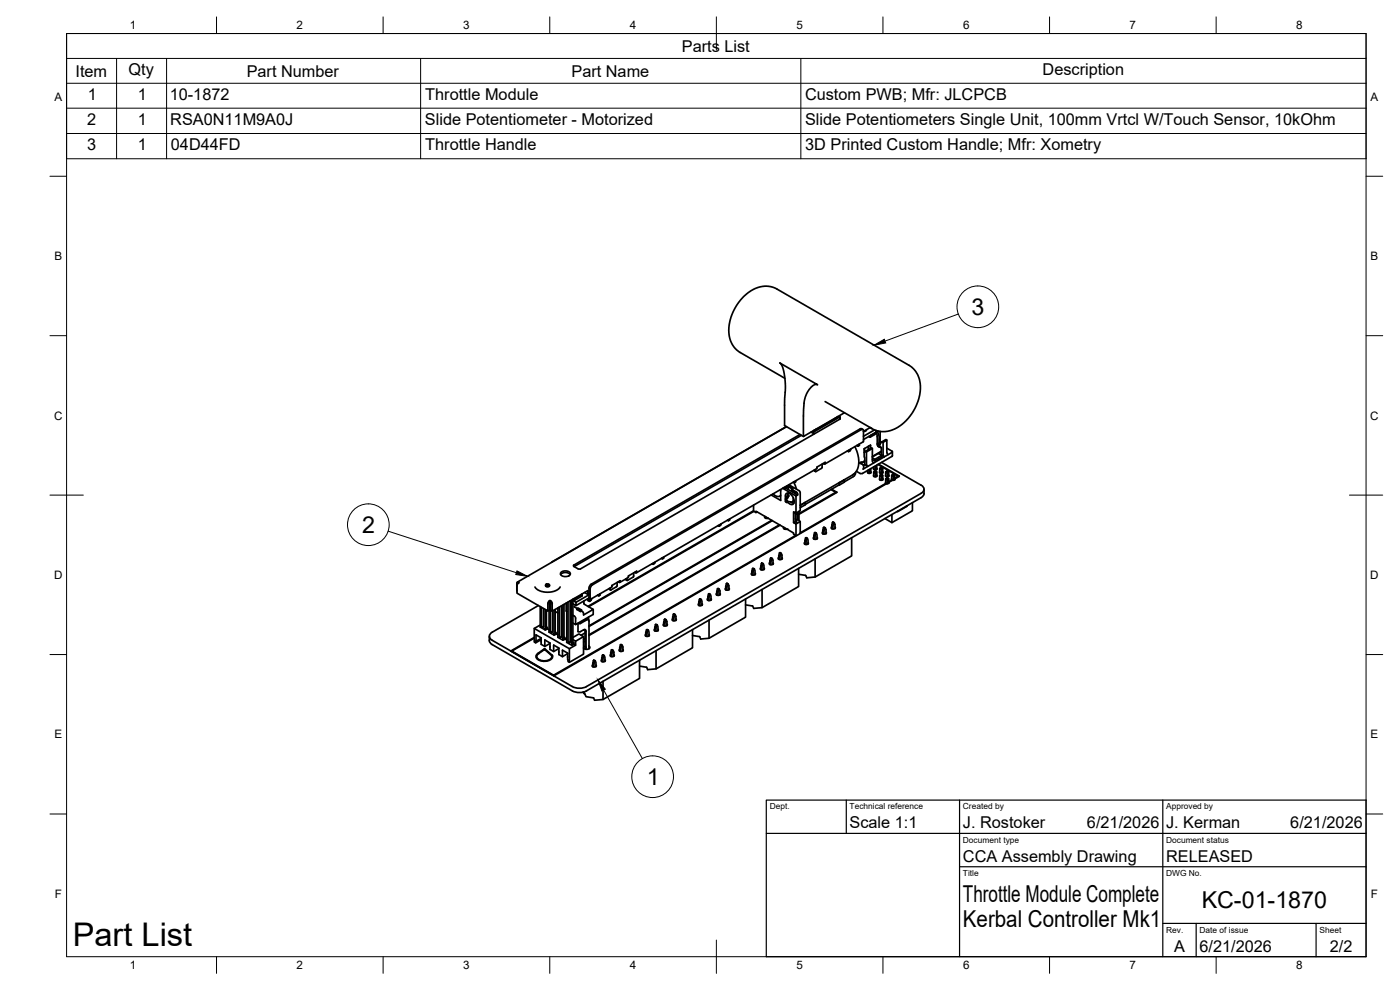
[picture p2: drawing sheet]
<svg xmlns="http://www.w3.org/2000/svg" width="420mm" height="297mm" viewBox="0 0 420 297" stroke-linecap="round" stroke-linejoin="round" font-family="sans-serif">
<!-- layer: Visible -->
<g fill="none" stroke="#000" stroke-width=".51">
<path d="M235.5 113.5l-13.8-8-1.7-1.8-1-2.2-.3-2.2 .2-2.2 .6-2.4 1.2-2.5 1.4-2 2.1-2.1 2-1.3 1.4-.6 1.5-.3h1.6l2.4 .8 39.8 23 1.8 1.6 1.3 2.7 .2 1.7-.2 2.8-.5 1.9-1.4 2.9-1.4 2.1-1.9 1.9-1.8 1.2-2 .8-2.3 .2-2.1-.4-15-8.6M236 128l-70.5 40.7M236.1 128l-80.8 46.7M240.5 130.6l-68.2 39.4M241.3 121l.4-2 1.2-2.3 1.2-1.1 .7-.3 .6 .2-11.4-6.6 .7 .7 .4 1.3 .5 3.6-.1 13.2 5.6 3.3M241.3 121l-.2 10 12.3-7.2M243.4 129.6l.8 .5M244.1 129.2l.2 .1-.1 1M245 128.7l.1 .1M246.7 139.2v1.2l-1.8 1.1M247.1 139.1h.5v-.4l-2.4 1.5-.1 .4-54.1 31.3M251.2 125.1l.1 .1"/>
<path d="M251.3 125.2l-6.9 3.9 .7-.4M251.3 125.2l-.6 .2M251.5 125l.6 .1M252 125.8l-77.8 44.9h-.7l-1.4-.9 .1-.3 67.9-39.1M252.1 125.7v-.6l-7.9 4.5M252.1 125.4l-.1 .4M254.3 135.3l.4 .2M254.8 135l-.1 .5 .5-.4M255.4 134.7l-.2 .4M256.6 134l.7 1.7 .4 2.6-.1 1.8-1 1.9-16.4 9.6M257.2 133.7l.3 .1M257.3 133.6l.3 .2"/>
<path d="M257.8 133.3l.2 .3-.4 .2M258.1 128.7l-80.6 46.5-.7 .9v3.4M258.1 128.7l.4-.1 .4 .3M258.4 138.9l-.1 .2M259.1 132.3l.1-3-.5-.5-80.9 46.7M259.2 132.3l-.2 .3-11.5 6.6M259.4 139.5l-.3 .1M259.4 134.6v1.2M259.5 134.6v1.1M259.5 138.3l-1.1 .6v-.3l-.7 .4M259.5 139.4l-.1 .1M259.5 138.4l-1.1 .7"/>
<path d="M259.6 135.5l-.2 .3 .1 3.6M259.6 135.5l.4 .1 .1 3.7 .3 .6-.9-.5M259.6 135.5l1.8-1.1 .4 .2v3.7M260.6 133.9v1M260.7 133.9v1M260.7 131l.2 .1M261.1 128.3l.5 .2M261.2 128.3l-2 1.2 .6-.2 .2-.4M261.2 133.6l-1.8 1M261.2 133.6l.1 .9M261.3 130.6v.5h-.3M261.8 137.4l.8 .4v.5"/>
<path d="M261.8 134.6l-1.8 1M261.8 138.3l.4 .6M262.5 129l-3.4 1.9M262.6 129.9l-1.3 .8M262.7 139.8v1.2M262.8 129.7l-.2 .2M262.9 129.1v.6l-3.8 2.2M263 130l.3 .8M263.1 139.6v1.3M263.3 130.8v2.4a.84 .84 0 0 0 1 1M263.3 130.9l.2 1.1-.2 1.3M263.3 129.3l-.4 .4"/>
<path d="M263.4 129.6l.6 2.1a2.14 2.14 0 0 1-.7 1.9M263.4 133.5v.2M263.5 139.4l6.1 3.5-1.1 .6M263.6 129.4l-.8 .8-1.6 .9M263.7 136l.9 .6-2 1.2M263.7 139.3l6.2 3.6-1.4 .7v.4l-.6 .1M263.8 136v.1M264 133.8l-.5 .1M264.1 133.4l-.7 .3 .3 .2M264.2 129.4l-.1 3.8M264.5 135.4l-2.7 1.6M264.5 135.5l-2.7 1.6"/>
<path d="M264.6 138.7l11.8 6.9M264.9 132.6l.1 .1v3.7M264.9 132.6h-.3l-.7 .9v.4l.6 .5v2.2M265 136.4l.4 .7-.8-.5v.5l-2 1.2-.8-.4M265.7 131.9l-1.1 .7M265.8 131.9l.3 .2v3.7M266.1 134.5l1.6 .8 .1 .3-8.8 5.1 .1-1.1-1.1-.7M266.1 132.1l-1.1 .6M266.2 135.8l.3 .6M267.8 136.7l-9 5.4-.7-.1-1.1-.6M267.8 135.6v1.1M215.5 157.7l.3 .2"/>
<path d="M215.9 157.5l-.1 .4 .3-.2M216.3 157.4l-.2 .3M216.4 157.2l-.1 .3M218.4 156l.1 .2-.2-.1M218.9 155.7l.2 .3-.6 .2M226.1 151.6v1.8M226.1 153.3l-49.6 28.6M226.2 153.4l.7 .4v-.4l11.3 6.5v.4l.6 .4-72.7 41.9-12.5-7.2 6.7-3.9M226.3 153.4l-49.6 28.6M227.2 153.6l-.3 .2M229.5 154.9l.2 .5 .9 .1M229.8 155.1v.4"/>
<path d="M230.5 155.5h.1M231.6 156.1l-54.8 31.7M231.8 156.2l-55 31.8M232 148.2l1.3 .8 1-.3M233.9 157.5l-57.1 33M234.1 147l.2 .1v3l-2.9-1.6M234.1 157.6l-57.3 33.1M235 146.6l3.9 2.2v5.2l-.7-.4v3.2l.7 .4v3.5M235.2 158.2l.1 .5 .9 .1M235.3 146.3l.3 .1M235.4 146.3l-.4 .2M235.5 158.4v.4"/>
<path d="M235.7 146.4l3.7 2.1v-.2M235.7 146l-.1 .4 .3-.2M235.7 149.7l.1 .9zM235.7 149.7l.4-.6-.3 .6M235.8 149.6a1 1 0 0 1 .1-1.5 1 1 0 0 1 1.5 .3 1.91 1.91 0 0 1 .4 3l-.7-.1-.7-.7M236.1 149.1l.6-.3-.6 .8M236.1 146l.5 .2M236.1 146l-.1 .2M236.2 145.7l-.1 .3M236.5 149.3l-.4 .3v.8l1.6 .3M236.6 146l.2-.2 1.1 .6-.3 .2zM236.6 146v.9"/>
<path d="M236.6 147.9l-.3 .9M236.6 150.5l-.4 .3-.4-.2M236.7 148l-.5 1M236.7 145.4l3.1 1.8 .3 .4 .1 5.6-1.3 .8M236.7 148.8l-.5 .3M236.8 145.4v.1M237.2 150.6l.6 .3h.5M237.6 146.6v.6l1.1 .6v.3v-.3l-1.1-.6v-.4M237.9 146.4l-.3 .4 1.4 .9 .4 .6M238.1 150.2l-.4 .4M238.1 149.3v.9M238.1 144.6l.3 .2"/>
<path d="M238.2 144.7l.8 2M238.2 144.6l.1 .1M238.7 153.8v2.7M238.7 155.7l.5 .3M238.7 144.3l.2 .3-.6 .1M238.9 157.2l1.3-.7v3.5M239 153.9v.3h.5M239 155.9v.6M239 154.2l-.3-.1 .5 .3M239 156.5l.1 .3-.4-.3-.5 .3M239.2 154.4l.3-.2v1.7l-.3 .1zM239.4 148.5l-.5 .3"/>
<path d="M239.8 153.4v2.7l.4 .4M241.6 150.7l-1.4 1M241.7 150.8v.6l-1.5 .9M244.4 141l.4 .5M244.5 159.8l.5 .1-.4 .9-.4-.2 .3-.8 .3 .2M244.7 140.9v.4l.2 .2M245 159.9l.2 1.8M246.9 159.1l.4 .2v1M247 159.6l-.2 .4 .7 .3 .5-.3-.1-.3M247.1 158.3l-.2 1.9M247.1 158.3l.6 .1M247.1 158.3l.4 .2"/>
<path d="M247.3 159.3l.4-.9 .2 1.7M249.4 146.9l1.4 .8-11 6.4M249.6 146.8l1.5 .9M249.6 157.5l.4 .2v1M249.6 158.1l-.2 .3 .8 .3 .5-.2-.1-.4M249.9 156.7l-.3 1.9M249.9 156.7l.5 .1M249.9 156.7l.3 .2M250 157.7l.4-.9 .2 1.8M251.1 147.8l-11.3 6.5M251.9 144.9v.6M253.3 144l-1.4 .8v.7"/>
<path d="M253.4 144v.7l-11.7 6.6M256.2 142.3l-.2 .1M256.7 141.8l-.3 1-3 1.8M260.4 141.1v.8M260.4 141.5a.45 .45 0 0 0 .5 .5 .45 .45 0 0 0 .4-.5M260.9 140.9v1.1M261.3 140.6v1.3M262.2 140.1v.8M262.2 140.5a.45 .45 0 0 0 .5 .5 .45 .45 0 0 0 .4-.5M262.2 142.6a.45 .45 0 0 0 .5 .5 .45 .45 0 0 0 .4-.5M262.5 141.4h.3zM262.5 141.4l-.3 .2"/>
<path d="M262.7 141.4v.5l-.5-.3v1.3M262.8 141.4l.3 .2M263.1 142.9v-1.3l-.4 .3v1.2M264 141.5a.45 .45 0 0 0 .5 .5 .45 .45 0 0 0 .4-.5M264 143.6a.45 .45 0 0 0 .5 .5 .45 .45 0 0 0 .4-.5M264.3 140.3h.3zM264.3 142.4h.3zM264.3 140.3l-.3 .3M264.3 142.4l-.3 .2M264.5 140.4v.4l-.5-.2v1.3M264.5 142.5v.4l-.5-.3v1.4M264.6 140.3l.3 .3"/>
<path d="M264.6 142.4l.3 .2M264.9 141.9v-1.3l-.4 .2v1.2M264.9 144v-1.4l-.4 .3v1.2M265.8 144.6l.1 .4M265.9 145l-25.7 14.9M265.9 145l.2 .1M266.1 141.4h.3zM266.1 143.4h.3zM266.1 141.4l-.3 .2M266.1 143.4l-.3 .3M266.3 141.4v.5l-.5-.3v1.3M266.3 143.5v.4l-.5-.2v1.3"/>
<path d="M266.4 141.4l.3 .2M266.4 143.4l.3 .3M266.7 142.9v-1.3l-.4 .3v1.2M266.7 145v-1.3l-.4 .2v1.2M266.7 142.6a.45 .45 0 0 1-.4 .5 .45 .45 0 0 1-.5-.5M266.7 144.6v.4l-.6 .1-99.9 57.7M266.7 144.6l.1 .1M267.6 143.6l.1 .4M267.7 144l-1 .5M267.7 144l.2 .1M267.7 154.4v2.4l-2.1-1.2M267.9 142.4h.3z"/>
<path d="M267.9 144.1l-1.1 .6M267.9 142.4l-.3 .2M268.1 142.5v.4l-.5-.3v1.4M268.2 142.4l.3 .2M268.5 144v-1.4l-.4 .3v1.2M272 151.9h.2M272.2 151.8l-2.9 1.6M273.8 150.8v2.5l-6.1 3.5M276.4 148l-100.9 58.3-1.9 .2-1.8-.5-24.1-13.9a1.29 1.29 0 0 1-.8-1.2 1.29 1.29 0 0 1 .8-1.2l13.9-8M276.4 149.3l-100.9 58.2-1.9 .3-1.8-.5-24.1-13.9-.8-.9v-1.6M276.4 145.6a1.29 1.29 0 0 1 .9 1.2 1.29 1.29 0 0 1-.9 1.2M277.3 146.8v1.6l-.9 .9"/>
<path d="M155.1 175l.1 2.3M155.1 175l.3-.4 .4 .2-.6 .9v2.3l9.2 5.3v-2.2M160.5 176.1l.6 .7 .9 .5 2.2 .4 2.7-.5 1.2-1.1M163.7 175.5a.57 .57 0 0 0 .6 .6 .57 .57 0 0 0 .6-.6M163.8 175.4l.7-.2 .4 .4-.7 .2zM164.1 175.4l.3-.1 .3 .3-.5 .1-.2-.1zM168.3 172.4a1.97 1.97 0 0 1 2.8 0M168.3 171.8a1.95 1.95 0 0 1 2.9 .2 1.67 1.67 0 0 1-2.9 .5zM172.4 179.6l.1 .5v-.4M174.6 178.5l-2.7 1.3-.3 .7v13.1l-1.5-.8v-11.9M174.7 178.2l-.1 .3M174.7 178.3l-.1 .6-2.1 1.2"/>
<path d="M175.4 177.8l1 .5M176.6 179.8l-.2 .4 .5 .2M176.8 178.1l-.4 .2v-1.1l-10.7 6.2-.4-.3v-2.2M176.8 179.5l-3.9 2.2M176.8 178.5l-3.9 2.2M176.8 179.5h-.1M177.1 176.7v3M177.1 179.7l-.2 .3-.6-.3M177.6 179.6l-.7 .8 .2-.5M177.8 175.5l-.5 .5-.2 .7M179.4 178.6l.3 .2M180 178.2l.2 .3-.5 .3-.2-.3"/>
<path d="M182.8 176.6l.4 .4M183.7 175.9l-.2 .2-6.5 3.8M185 176.1l-1.6 .9-.2-.1v-.5M185.2 174.8v.9l-.2 .4M186.1 174.5v-.3l-2.5 1.5v.2M186.1 174.5l-.2 .3-.4-.2M187.8 173.7l.4 .4M188.6 173l-2.6 1.7M190.2 171.9v.9M190.2 172.8l-.3 .4-1.6 .9-.2-.1v-.5M190.5 171.7l.2 .2M190.7 171.9l.3-.1 .1-.4-2.5 1.4v.3"/>
<path d="M195.7 169.1l.3 .2M196.6 168.6l-.6 .7 .1-.4M198.5 167.5l.3 .1M198.6 167.5l.1 .1M199.1 167.2l.2 .2-.6 .2M209.9 179.8l.6 .1-.4 .9-.4-.2 .2-.8 .4 .2M210.5 179.9l.2 1.7M212.4 179v1.1M212.4 179.6l-.2 .3 .8 .3 .5-.2-.1-.4M212.6 178.2l.6 .1-.4 .9-.4-.2 .2-.8 .4 .2M212.8 179.2v1M213.2 178.3l.2 1.8"/>
<path d="M215.1 177.4l.4 .3v1M215.1 178l-.2 .3 .7 .3 .6-.2-.1-.4M215.3 176.7l-.2 1.9M215.3 176.7h.6M215.3 176.7l.4 .2M215.5 177.7l.4-1 .2 1.8M217.8 175.9l.4 .2v1M217.8 176.4l-.2 .4 .8 .3 .5-.2-.1-.4M218 175.1l-.2 1.9M218 175.1l.5 .1M218 175.1l.4 .2M218.2 176.1l.3-.9 .3 1.8"/>
<path d="M223.8 179.7v5.5l-11 6.3-2.5 .2-.3-.7-2.2-.3M225.6 171.4v1.1M225.7 171.9l-.2 .4 .7 .3 .5-.3-.1-.3M225.8 170.6l.6 .1-.4 .9-.4-.2 .2-.8 .4 .2M226 171.6v1M226.4 170.7l.2 1.7M228.3 169.8v1.1M228.3 170.4l-.2 .3 .8 .3 .5-.2-.1-.4M228.5 169l.6 .1-.4 .9-.4-.2 .2-.8 .4 .2M228.7 170v1M228.7 176.9v5.4M229.1 169.1l.2 1.8"/>
<path d="M231 168.3l.4 .2v1M231 168.8l-.2 .3 .8 .3 .5-.2-.1-.3M231.2 167.5l-.2 1.9M231.2 167.5l.6 .1M231.2 167.5l.4 .2M231.4 168.5l.4-.9 .2 1.7M233.7 166.7l.4 .2v1M233.7 167.3l-.2 .3 .8 .3 .5-.2-.1-.4M233.9 165.9l-.2 1.9M233.9 165.9l.6 .1M233.9 165.9l.4 .2M234.1 166.9l.4-.9 .2 1.8"/>
<path d="M239.7 170.5v5.5l-11 6.3-2.5 .2-.3-.7-2.1-.3M241.6 162.2v1.1M241.6 162.7l-.2 .4 .7 .3 .5-.3-.1-.3M241.8 161.4l.5 .1-.4 .9-.3-.2 .2-.8 .3 .2M241.9 162.4v1M242.3 161.5l.2 1.7M244.2 160.6v1.1M244.3 161.2l-.2 .3 .7 .3 .5-.2-.1-.4M244.6 160.8v1M244.6 167.7v5.4M255.6 161.4v5.4l-11 6.3-2.5 .3-.3-.8-2.1-.3M160.3 191.2l-7 4.1"/>
<path d="M160.3 188.6l10.6 6M160.9 192.4v-1.9l1.5 .9v1.9l1.1 .7 1.6-1M161.7 196.1l1.7-1.2 2.1 1.8M161.7 196.1a1.08 1.08 0 0 0-.5 1.3 1.08 1.08 0 0 0 1.1 .7 2.65 2.65 0 0 0 3.3-1v-.4M161.7 196.1h.1M162.1 182v6.2l1.5 .8v-6.1M162.1 187.5l-1.8 1.1v4l.5 .3M162.1 188.1v.1M162.4 191.5l-1.6 .9v.5l1.6-1M162.4 192.4v.2M162.5 182.2v5.6l.2 .3h.4M163.2 182.6l-.1 5.5"/>
<path d="M163.5 194v-2l1.6 .9v1.9l1.1 .7 1.5-.9M164 188.1l.3 .2v.4l.5 .3M164 183.1v5.8M164.3 188.7l-.7 .3M164.8 189.6v.1M164.9 180.3h.4l.4 .5v2.6M164.9 180.8h.4M164.9 180.8l-.1 2.3-.4 .2M164.9 180.3l-.5 .8M165.1 180.2v.5M165.1 193.9v.3M165.2 181.3v8l.3 .4 .2-.1"/>
<path d="M165.3 180.8h.1M165.3 181.2l-.5 .2M165.8 196.6l-2.4-1.9-1.9 1.3a1.21 1.21 0 0 0-.6 1.4 1.21 1.21 0 0 0 1.3 .9 2.92 2.92 0 0 0 3.7-1.3l-.1-.4M165.8 196.6h.1M165.8 183.3l-.1 6.3M166.2 195.5v-1.9l1.5 .8v2l1.1 .6 1.6-.9M166.3 183.1v7.4l-1.5-.8v-6.6M166.6 189.6l.3 .2v.4l.5 .3M166.6 183.5l.8 .4M166.6 182.9v7.5M166.9 190.2l-.6 .3M167.4 191.2h.1"/>
<path d="M167.7 195.4v.3M167.8 182.2v8.6l.2 .4h.3M168.4 191.2h-.1M168.5 191l-.1 .2M168.5 181.8v9.2M168.9 181.5v10.6l-1.5-.9v-8.8M169.3 191.2l.3 .1v.4l.5 .3M169.3 181.3v10.6M169.6 191.7l-.7 .4M169.9 181l.2 2.5M170.1 183.5h.1M170.1 192.7v.1"/>
<path d="M170.4 197v.2M170.5 180.6v11.8l.2 .3h.3M171.1 180.3l-.1 12.4M171.9 191.3l1.8-1.1 1.4 .8-2.4 1.4-.8-.5M171.9 192.7l.3 .2v.4l-.6 .3M171.9 186.9l.8 .5M172 180.2l.9 .5v1l-1-.5M172.2 193.3l.5 .3M172.3 181.9l.9 .7M172.4 180l-.5 .3v13.1M172.7 192.4v1.2l-1.8 1v4.1M173.1 182.6l1.1 .6 .3-.2-1-.6-.4 .2v.3l1.1 .6 .3-.2 .3 .2"/>
<path d="M173.5 187.1h.7l2.2-1.2 .3 .2v8.6M174.2 183.2v.3M174.5 183v.4M175.1 191v5.3l-4.2 2.4-.4-.2-.1-.6v-1.9l-1.6-.9v1.9M175.2 189h.1M175.2 189l.5-.1 .2 .5v4.8M175.2 180.3v.7M175.2 181l2.8 1.8-2.9 1.7v-.6l-.3-.4M175.5 188.9l.1 5.1 .3 .2v.6M175.6 189.9l-1.2 .7M175.6 193.9l-.5 .3M175.6 191.6l-.5 .2"/>
<path d="M175.6 192.4l-.5 .2M175.6 194v.8M176.3 185.8l.3 .1M176.3 185.8h-.5l-2.3 1.3v2.4l.5 .1 1.2-.6M176.6 185.2v.8M176.7 193.8l.3 .2a.97 .97 0 0 1-.7 .9 .97 .97 0 0 1-1-.3l-.2-.1M177.9 198.9v1.2M177.9 199.5l-.2 .3 .7 .3 .5-.2v-.4M178 182.8v1.5l-5.3 3.1v-2.2l-.8-.6M178.1 198.1l.5 .2-.4 .8-.3-.2 .2-.8 .4 .2M178.2 199.1v1M178.6 198.3l.3 1.7"/>
<path d="M180.6 197.4v1.1M180.6 197.9l-.2 .4 .7 .3 .5-.3v-.3M180.8 196.6l.5 .1-.3 .9-.4-.2 .2-.8 .4 .2M181 197.6v1M181.3 196.7l.2 1.7M183.3 195.8l.3 .2v1M183.3 196.4l-.2 .3 .7 .3 .5-.2v-.4M183.5 195l-.2 1.9M183.5 195l.5 .1M183.5 195l.4 .2M183.6 196l.4-.9 .2 1.8M186 194.3l.3 .2v1"/>
<path d="M186 194.8l-.2 .4 .7 .3 .5-.3-.1-.3M186.2 193.5l-.2 1.9M186.2 193.5l.5 .1M186.2 193.5l.3 .2M186.3 194.5l.4-.9 .2 1.7M191.9 198.1v5.4l-10.9 6.4-2.5 .2-.4-.7-2.2-.4-.7-1.4M193.8 189.7v1.2M193.8 190.3l-.2 .3 .8 .3 .5-.2-.1-.3M194 189h.6l-.4 1-.4-.3 .2-.7 .4 .2M194.2 190v1M194.6 189l.2 1.8M196.5 188.2v1.1"/>
<path d="M196.5 188.7l-.2 .4 .7 .3 .5-.2v-.4M196.7 187.4l.6 .1-.4 .9-.4-.2 .2-.8 .4 .2M196.9 188.4v1M196.9 195.2v5.5M197.3 187.5l.2 1.8M199.2 186.6l.4 .2v1M199.2 187.2l-.2 .3 .8 .3 .5-.2-.1-.4M199.4 185.9l-.2 1.9M199.4 185.9l.5 .1M199.4 185.9l.4 .1M199.6 186.8l.3-.8 .3 1.7M201.9 185.1l.3 .2v1"/>
<path d="M201.9 185.6l-.2 .4 .7 .3 .5-.3v-.3M202.1 184.3l-.2 1.9M202.1 184.3l.5 .1M202.1 184.3l.4 .2M202.2 185.3l.4-.9 .3 .5v1.2M207.8 188.9v5.5l-10.9 6.3-2.5 .2-.3-.7-2.2-.3M209.7 180.6v1.1M209.7 181.1l-.2 .3 .8 .3 .5-.2-.1-.3M210.1 180.8v1M212.8 186.1v5.4M174.9 207.7l.7 .6M175.2 207.6l.1 .2"/>
<path d="M181 204.4v5.5"/>
</g>
<g fill="#000">
<circle cx="236.2" cy="158.8" r=".25"/>
<circle cx="238.7" cy="147.8" r=".25"/>
</g>
<!-- layer: BORDER -->
<g fill="none" stroke="#000" stroke-width=".3">
<path d="M20 10.1h390v276.9h-390zM65 5.1v5M115 5.1v5M165 5.1v5M215 5.1v10M265 5.1v5M315 5.1v5M365 5.1v5M15 52.9h5M410 52.9h5M15 100.7h5M410 100.7h5"/>
<path d="M15 148.6h10M405 148.6h10M15 196.4h5M410 196.4h5M15 244.2h5M410 244.2h5M65 287v5M115 287v5M165 287v5M215 282.1v9.9M265 287v5M315 287v5"/>
<path d="M365 287v5"/>
</g>
<!-- layer: TITLEBLOCK -->
<path d="M230 240.1h180v46.9h-180zM230 250h180M254 240.1v9.9M288 240.1v46.9M349 240.1v46.9M288 260.1h122M349 277.1h61M359 277.1v9.9M395 277.1v9.9" fill="none" stroke="#000" stroke-width=".36"/>
<!-- layer: Parts Lists -->
<path d="M20 10.1h390v37.5h-390zM20 17.5h390M35 17.5v30.1M50 17.5v30.1M126.2 17.5v30.1M240.3 17.5v30.1M20 25h390M20 32.5h390M20 40.1h390" fill="none" stroke="#000" stroke-width=".3"/>
<!-- layer: Balloons -->
<g fill="none" stroke="#000" stroke-width=".3">
<circle cx="293.5" cy="92.1" r="6.3"/>
<circle cx="110.5" cy="157.4" r="6.3"/>
<circle cx="195.9" cy="233" r="6.3"/>
</g>
<!-- layer: 0 -->
<path d="M262.3 103.6l3.1-1.8 .4 1.1zM155.2 171.3l3.1 1.6-3.5-.5zM179.4 204l2.3 2.8-1 .6z" fill="#000" stroke="#000" stroke-width=".3"/>
<path d="M287.6 94.2l-22 8.1M116.5 159.4l38.5 12.4M181.2 207.1l11.6 20.5" fill="none" stroke="#000" stroke-width=".3"/>
<text font-size="9.8" x="21.8" y="283.7">Part List</text>
<g font-size="7">
<text x="291.5" y="94.5">3</text>
<text x="108.7" y="160">2</text>
<text x="194.2" y="235.5">1</text>
<text x="289" y="270.6">Throttle Module Complete</text>
<text x="360.6" y="272.3">KC-01-1870</text>
<text x="289" y="278.1">Kerbal Controller Mk1</text>
</g>
<g font-size="4.9">
<text x="204.6" y="15.5">Parts List</text>
<text x="22.7" y="23">Item</text>
<text x="38.6" y="22.5">Qty</text>
<text x="74" y="23">Part Number</text>
<text x="171.5" y="23">Part Name</text>
<text x="312.9" y="22.5">Description</text>
<text x="26.3" y="29.9">1</text>
<text x="41.3" y="29.9">1</text>
<text x="50.9" y="30">10-1872</text>
<text x="127.6" y="30">Throttle Module</text>
<text x="241.6" y="30">Custom PWB; Mfr: JLCPCB</text>
<text x="26.2" y="37.4">2</text>
<text x="41.3" y="37.4">1</text>
<text x="51.1" y="37.5">RSA0N11M9A0J</text>
<text x="127.5" y="37.5">Slide Potentiometer - Motorized</text>
<text x="241.6" y="37.5">Slide Potentiometers Single Unit, 100mm Vrtcl W/Touch Sensor, 10kOhm</text>
<text x="26.1" y="45">3</text>
<text x="41.3" y="45">1</text>
<text x="51.3" y="45.1">04D44FD</text>
<text x="127.6" y="45">Throttle Handle</text>
<text x="241.6" y="45.1">3D Printed Custom Handle; Mfr: Xometry</text>
<text x="255" y="248.5">Scale 1:1</text>
<text x="289" y="248.5">J. Rostoker</text>
<text x="326.2" y="248.5">6/21/2026</text>
<text x="350" y="248.5">J. Kerman</text>
<text x="387.2" y="248.5">6/21/2026</text>
<text x="289" y="258.6">CCA Assembly Drawing</text>
<text x="350" y="258.6">RELEASED</text>
<text x="352.3" y="285.7">A</text>
<text x="360" y="285.5">6/21/2026</text>
<text x="399.1" y="285.7">2/2</text>
</g>
<g font-size="3.5">
<text x="39" y="8.8">1</text>
<text x="89" y="8.8">2</text>
<text x="139" y="8.8">3</text>
<text x="189" y="8.8">4</text>
<text x="239" y="8.8">5</text>
<text x="289" y="8.8">6</text>
<text x="339" y="8.8">7</text>
<text x="389" y="8.8">8</text>
<text x="16.3" y="30.2">A</text>
<text x="411.3" y="30.2">A</text>
<text x="16.3" y="78">B</text>
<text x="411.3" y="78">B</text>
<text x="16.2" y="125.9">C</text>
<text x="411.2" y="125.9">C</text>
<text x="16.2" y="173.7">D</text>
<text x="411.2" y="173.7">D</text>
<text x="16.3" y="221.6">E</text>
<text x="411.3" y="221.6">E</text>
<text x="16.4" y="269.4">F</text>
<text x="411.4" y="269.4">F</text>
<text x="39" y="290.8">1</text>
<text x="89" y="290.8">2</text>
<text x="139" y="290.8">3</text>
<text x="189" y="290.8">4</text>
<text x="239" y="290.8">5</text>
<text x="289" y="290.8">6</text>
<text x="339" y="290.8">7</text>
<text x="389" y="290.8">8</text>
</g>
<g font-size="2.5">
<text x="231" y="242.9">Dept.</text>
<text x="255" y="242.9">Technical reference</text>
<text x="289" y="242.9">Created by</text>
<text x="350" y="242.9">Approved by</text>
<text x="289" y="252.8">Document type</text>
<text x="350" y="252.8">Document status</text>
<text x="289" y="262.9">Title</text>
<text x="350" y="262.9">DWG No.</text>
<text x="350" y="279.9">Rev.</text>
<text x="360" y="279.9">Date of issue</text>
<text x="396" y="279.9">Sheet</text>
</g>
</svg>
